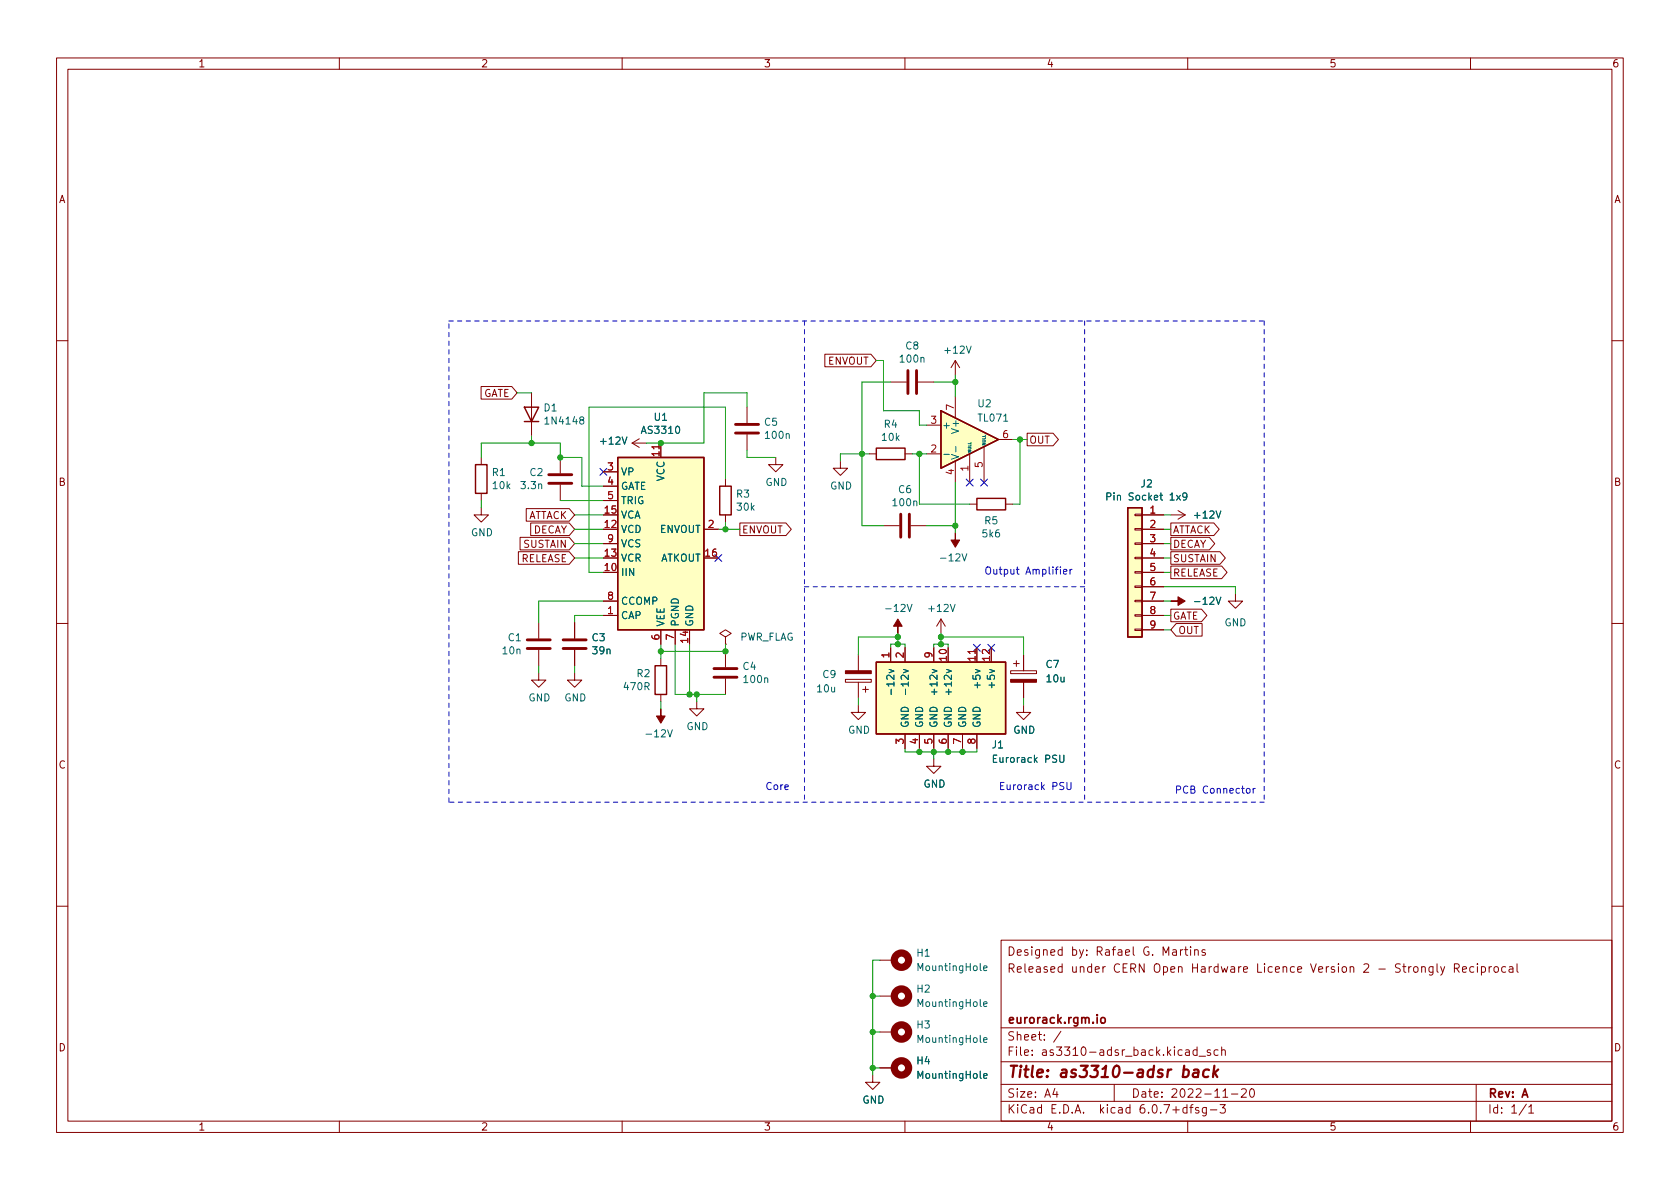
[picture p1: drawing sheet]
<svg xmlns="http://www.w3.org/2000/svg" width="297mm" height="210mm" viewBox="0 0 297 210" stroke-linecap="round" stroke-linejoin="round" font-family="sans-serif">
<g fill="none" stroke="#840000" stroke-width=".18">
<path d="M10 10.2h277v190.1h-277zM12 12.2h273v186.1h-273zM60 10.2v2M110 10.2v2M160 10.2v2M210 10.2v2M260 10.2v2M10 60.2h2M85.1 68.4h5.4l.9 1.1-.9 1.1h-5.4zM94 69.5v7.6M111.8 78.4l1.2 .7M111.8 78.4h2.5"/>
<path d="M113 77.6l-1.2 .8M116.8 78.4v2.5M132.1 72v2.8M132.1 76.8v2.8M145.8 62.6h8.2l.9 1.1-.9 1.2h-8.2zM157.5 67.6h2.8M162.3 67.6h2.8M163.8 75.2h2.6M168.9 63.7l-.8 1.3M168.9 63.7v2.6M168.9 70.1v3.8M168.9 63.7l.8 1.3"/>
<path d="M174 79v6.3M176.5 77.7h2.6M181.6 76.6h4.6l.9 1.1-.9 1.1h-4.6zM285 60.2h2M85.1 89.8v1.3h1.3l-1.3 1.2-1.3-1.2h1.3M85.1 80.9v1.3M85.1 87.2v1.3M91.7 97.6h8.9l1 1.1-1 1.1h-8.9zM92 95h8.6l1 1.1-1 1.1h-8.6zM93 89.9h7.6l1 1.2-1 1.1h-7.6zM93.8 92.5h6.8l1 1.1-1 1.1h-6.8zM99.1 80.9v2.8"/>
<path d="M99.1 85.7v2.8M106.7 96.1h2.5M106.7 83.4h2.5M106.7 86h2.5M106.7 88.5h2.5M124.5 93.6h2.5M128.3 84.7v1.3M128.3 91.1v1.2M130.8 92.5h8.2l.9 1.1-.9 1.1h-8.2zM137.2 80.9v1.3h1.2l-1.2 1.2-1.3-1.2h1.3M148.6 81.5v1.3h1.3l-1.3 1.3-1.3-1.3h1.3M153.7 80.3h1.2"/>
<path d="M156.2 93h2.8M160 80.3h1.3M161 93h2.8M163.8 80.3h2.6M168.9 81.5v3.8M171.4 80.3v5M171.4 89.1h1.3M177.8 89.1h1.3M200.7 98.5h1.2v.3h-1.2zM200.7 96h1.2v.3h-1.2zM200.7 93.5h1.2v.2h-1.2zM200.7 90.9h1.2v.3h-1.2z"/>
<path d="M201.9 91.1h3.8M201.9 93.6h3.8M201.9 96.1h3.8M201.9 98.7h3.8M207 95h6.8l1 1.1-1 1.1h-6.8zM207 97.6h8.7l1 1.1-1 1.1h-8.7zM207 92.5h7.6l1 1.1-1 1.1h-7.6zM207 91.1h2.5M208.3 90.3l1.2 .8M209.5 91.1l-1.2 .7M10 110.2h2M95.2 119v1.3h1.3l-1.3 1.2-1.2-1.2h1.2"/>
<path d="M95.2 110.1v2.8M95.2 114.9v2.8M101.6 119v1.3h1.3l-1.3 1.2-1.3-1.2h1.3M101.6 110.1v2.8M101.6 114.9v2.8M106.7 106.3h2.5M106.7 108.8h2.5M116.8 111.4v2.5M116.8 116.5v1.2M119.4 111.4v2.5M128.3 112.6l1-.6-1-.6-1 .6 1 .6v1.3M128.3 113.9h.1"/>
<path d="M128.3 115.2v2.8M151.8 115.8v2.8M157.5 114.5v2.6M160 114.5v2.6M165.1 114.5v2.6M166.4 109.5l-.8 1.2M166.4 109.5v2.5M166.4 109.5l.7 1.2M172.7 114.5v2.6M178.7 118.6h4.6v.5h-4.6zM179.2 117.3h1M179.7 116.8v1.1"/>
<path d="M181 115.8v2.8M200.7 111.2h1.2v.3h-1.2zM200.7 108.7h1.2v.3h-1.2zM200.7 106.2h1.2v.2h-1.2zM200.7 103.6h1.2v.3h-1.2zM200.7 101.1h1.2v.2h-1.2zM201.9 101.2h3.8M201.9 103.8h3.8M201.9 106.3h3.8M201.9 108.8h3.8M201.9 111.4h3.8M207 107.7h5.4l1 1.1-1 1.1h-5.4z"/>
<path d="M207 100.1h9l1 1.1-1 1.1h-9zM208 110.3h4.5v2.2h-4.5l-1-1.1zM218.4 105v1.3h1.3l-1.3 1.3-1.2-1.3h1.2M285 110.2h2M116.8 122.8v1.3M123.2 124.1v1.2h1.3l-1.3 1.3-1.3-1.3h1.3M128.3 120v2.8M149.5 120.1h4.6v.5h-4.6zM151.8 124.7v1.3h1.2l-1.2 1.2-1.3-1.2h1.3M151.8 120.6v2.8M152.5 121.9h1M153 121.4v1"/>
<path d="M160 129.8v2.5M162.6 129.8v2.5M165.1 134.2v1.3h1.3l-1.3 1.3-1.3-1.3h1.3M165.1 129.8v2.5M167.6 129.8v2.5M170.2 129.8v2.5M172.7 129.8v2.5M181 124.7v1.3h1.2l-1.2 1.2-1.3-1.2h1.3M181 120.6v2.8M10 160.2h2M155.6 169.8h2.5M155.6 176.1h2.5"/>
<path d="M177 166.3h108v32h-108zM207.4 168h.5l.1 .9M208 168.3l-.5 .1a.29 .29 0 0 0-.2 .2 .29 .29 0 0 0 .2 .3h.5M208.7 167.9v1M209.1 167.9l-.2 .1-.2 .2M209.4 167.9h.6M209.6 167.4v1.3l.4 .2M210.5 167.4v.2M210.5 167.9v1M211.2 168.1l.2-.2 .4 .1 .1 .9M211.2 167.9v1M213.1 168l-.4-.1-.2 .2 .1 .3 .5 .1v.4h-.6"/>
<path d="M253.4 170.9v1.2l-.3 .3h-.4M253.4 171l-.5-.1-.3 .3v.4l.2 .3h.6M254.1 170.4v1.3l.2 .2M254.7 170.9l.4 1M255.4 170.9l-.5 1.4-.2 .1M257.1 171.2l.8-.1 .1-.2-.1-.3-.2-.2h-.6v1.5M257.5 171.2l.5 .7M258.6 171.4l.7-.1-.1-.3-.4-.1-.2 .2 .1 .8h.5M260.6 171l-.5-.1-.2 .3v.4l.1 .3h.6M261.2 170.4v.2M261.2 170.9v1M261.9 171l.5-.1 .2 .3v.4l-.1 .3h-.6"/>
<path d="M261.9 170.9v1.5M263.3 170.9v1M263.7 170.9l-.3 .1-.1 .2M264.3 171l.4-.1 .2 .3v.4l-.2 .3h-.4l-.2-.3v-.4zM266.2 171l-.4-.1-.3 .3v.4l.2 .3h.5M266.9 171h.5l.1 .9M267.5 171.3l-.5 .1a.29 .29 0 0 0-.2 .2 .29 .29 0 0 0 .2 .3h.5M268.2 170.4v1.3l.2 .2M285 160.2h2M60 198.3v2M110 198.3v2M154.3 190.1v1.3h1.3l-1.3 1.3-1.3-1.3h1.3"/>
<path d="M155.6 182.5h2.5M155.6 188.8h2.5M160 198.3v2M177 194.8h108M177 191.8h108M177 187.8h108M177 181.8h108M186.5 192.5l-.4 1h1M186.9 193v1M187.6 182.4l-1.3 1.9M197 191.8v3M209.6 185.7h.6l.1 .9"/>
<path d="M209.9 195.9l-.5-.1-.3 .3v.4l.2 .3h.6M209.9 195.3v1.5M210 198.3v2M210.3 186l-.5 .1a.29 .29 0 0 0-.2 .2 .29 .29 0 0 0 .2 .3h.5M210.4 195.8h.5M210.9 195.3l-.3 .2v1.3M211.6 185.7l-.4-.1-.3 .3v.4l.2 .3h.5M211.6 185.1v1.5M211.9 195.9l-.3-.1-.2 .2v.3l.5 .1v.4h-.5M212 186.8h1.1M213.3 195.8v1.2l-.3 .3h-.4M213.3 195.9l-.4-.1-.3 .3v.4l.1 .3h.6"/>
<path d="M214 185.7l-.4-.1-.2 .2 .1 .3 .5 .1v.4h-.6M214 196.3h1.1M215.4 185.7l-.5-.1-.3 .3v.4l.2 .3h.6M215.7 195.3h.9l-.5 .6 .5 .1v.7l-.2 .1h-.5l-.2-.1M216 185.8l.2-.2 .4 .1v.9M216 185.1v1.5M216.2 194h.9M217.7 193.5h1.2M219.5 192.7l.6-.2 .2 .2 .1 .3-1 1h1M221.1 192.7l.2-.2a.81 .81 0 0 1 .6 .7 .81 .81 0 0 1-.3 .8h-.2a.81 .81 0 0 1-.3-1.3zM260 198.3v2M261 191.8v6.5"/>
<path d="M269.9 195.3l-1.3 1.9M270.3 195.8l.4-.5v1.5M270.3 196.8h.9"/>
</g>
<path d="M209.3 189.2l.2-.1 .5 .1 .2 .3-.1 .6a.66 .66 0 0 1-1 .3M211.1 189.2l.2-.1 .6 .1-.1 1.3M211.9 189.6l-.7 .1a.4 .4 0 0 0-.3 .3 .4 .4 0 0 0 .2 .5l.7-.1M213.8 189.2a.66 .66 0 0 0-1 .3l-.1 .6 .2 .3 .1 .1 .6-.1M214.7 188.5l-.2 2M214.8 189.7l.4 .8M215.4 189.1l-.9 .8" fill="none" stroke="#840000" stroke-width=".4"/>
<path d="M194.7 180.1l.2-.2 .4 .2 .1 .5-.1 .3h-.4l-.2-.1z" fill="none" stroke="#840000" stroke-width=".3"/>
<path d="M92.7 72h2.5l-1.2 2.5zM92.7 74.5h2.5M154.9 79.2h5.1v2.1h-5.1zM166.4 72.6l10.1 5.1-10.1 5.1zM84.1 82.2h2v5h-2zM109.2 80.9h15.3v30.5h-15.3zM127.3 86h2v5.1h-2zM172.7 88.1h5.1v2.1h-5.1zM199.4 89.8h2.5v22.8h-2.5zM115.8 117.7h2.1v5.1h-2.1zM154.9 117.1h22.9v12.7h-22.9z" fill="none" stroke="#840000" stroke-width=".25"/>
<g fill="none" stroke="#840000" stroke-width=".51">
<path d="M130 75.1h4.1M130 76.6h4.1M160.5 65.5v4.1M162.1 65.5v4.1M97 85.5h4.1M97 83.9h4.1M159.3 90.9v4.1M160.8 90.9v4.1M93.2 114.7h4.1M93.2 113.2h4.1M99.6 114.7h4M99.6 113.2h4"/>
<path d="M126.2 118.2h4.1M126.2 119.8h4.1"/>
</g>
<g fill="#ffffc2" stroke="#ffffc2" stroke-width=".18">
<path d="M154.9 117.1h22.9v12.7h-22.9z"/>
<path d="M199.4 89.8h2.5v22.8h-2.5z"/>
<path d="M109.2 80.9h15.3v30.5h-15.3z"/>
<path d="M166.4 72.6l10.1 5.1-10.1 5.1z"/>
</g>
<g fill="none" stroke="#006464" stroke-width=".18">
<path d="M169 79v.9M166.9 80.3h.9M168.2 80.4l1.3 .4-1.3 .4M195.7 87.8h.6l.1-.2v-.3l-.7-.1v1.2M209.8 87.7l-.2 .2h-.4l-.1-.2 .1-.5h.4l.2 .1a.84 .84 0 0 1-.3 1.1h-.3M157.6 121.9v.9M160.1 121.9v.9M165.2 121.9v.9M167.7 121.9v.9M187.4 133.5v1.1l.2 .2 .4-.1 .1-.1v-1.1M173.9 171.2l.6-.1v-.2l-.4-.1-.2 .2 .1 .6h.5M173.9 177.6l.6-.2v-.2l-.4-.1-.2 .2 .1 .6h.5"/>
<path d="M173.9 183.9l.6-.1v-.2l-.4-.1-.2 .2 .1 .6h.5M173.9 190.3l.6-.2v-.2l-.4-.1-.2 .2 .1 .6h.5"/>
</g>
<g fill="#840000" stroke="#840000" stroke-width=".18">
<path d="M207 106.3h1.3v-.8l1.2 .8-1.2 .8v-.8z"/>
<path d="M116.8 125.3v1.3h.8l-.8 1.3-.7-1.3h.7z"/>
<path d="M158.7 109.5l.8 1.2h-.8v1.3v-1.3h-.7z"/>
<path d="M168.9 94.2v1.3h.8l-.8 1.3-.8-1.3h.8z"/>
<path d="M149.5 118.6h4.6v.5h-4.6z"/>
<path d="M178.7 120.1h4.6v.5h-4.6z"/>
</g>
<g fill="none" stroke="#840000" stroke-width="1.3">
<circle cx="159.4" cy="169.8" r="1.27"/>
<circle cx="159.4" cy="176.1" r="1.27"/>
<circle cx="159.4" cy="188.8" r="1.27"/>
<circle cx="159.4" cy="182.5" r="1.27"/>
</g>
<path d="M187.5 100.3v.1M187.5 100.7v.8M188 101.1l.6-.1v-.3h-.4l-.2 .2 .1 .6h.5M189.2 100.7v.8M189.5 100.7l-.3 .2M188.6 138.4v1l.3 .2h.2l.3-.2v-1M220.5 139.5l.3-.1 .2 .3v.3l-.2 .3-.3-.1-.1-.2zM221.6 139.4v.9M221.9 139.4l-.3 .3" fill="none" stroke="#0000c2" stroke-width=".18"/>
<path d="M79.4 56.8h144.1M142.2 56.8v85.1M191.8 56.8v85.1M223.5 56.8v85.1M142.2 103.8h49.6M79.4 141.9v-85.1M223.5 141.9h-144.1" fill="none" stroke="#0000c2" stroke-width=".18" stroke-dasharray=".8 .8"/>
<g fill="none" stroke="#009600" stroke-width=".18">
<path d="M91.4 69.5h2.6M94 77.1v1.3M132.1 72v-2.5h-7.6v8.9h-10.2M132.1 79.6v1.3h5.1M154.9 63.7h1.3v8.9h6.4v2.6h1.2M157.5 67.6h-5.1v25.4h3.8M165.1 67.6h3.8M168.9 66.3v3.8M179.1 77.7h2.5M180.3 77.7v11.4h-1.2M85.1 80.9v-2.5h14v2.5h3.8v5.1h3.8M85.1 88.5v1.3"/>
<path d="M99.1 88.5h7.6M101.6 93.6h5.1M101.6 91.1h5.1M101.6 96.1h5.1M101.6 98.7h5.1M127 93.6h3.8M128.3 84.7v-12.7h-24.2v29.2h2.6M128.3 92.3v1.3M153.7 80.3h-5.1v1.2M161.3 80.3h2.5M162.6 80.3v8.8h8.8M163.8 93h5.1"/>
<path d="M168.9 85.3v8.9M205.7 93.6h1.3M205.7 91.1h1.3M205.7 96.1h1.3M205.7 98.7h1.3M95.2 117.7v1.3M101.6 117.7v1.3M106.7 106.3h-11.5v3.8M106.7 108.8h-5.1v1.3M116.8 113.9v2.6M119.4 113.9v8.9h8.9M121.9 113.9v8.9"/>
<path d="M128.3 113.9v1.3h-11.5M157.5 114.5v-.6h2.5v.6M158.7 112.6h-6.9v3.2M158.7 112v1.9M165.1 114.5v-.6h2.5v.6M166.4 112.6h14.6v3.2M166.4 112v1.9M205.7 108.8h1.3M205.7 103.8h12.7v1.2M205.7 101.2h1.3M205.7 106.3h1.3M205.7 111.4h1.3"/>
<path d="M116.8 124.1v1.2M123.2 122.8v1.3M151.8 123.4v1.3M160 132.3v.7h12.7v-.7M162.6 132.3v.7M165.1 132.3v1.9M167.6 132.3v.7M170.2 132.3v.7M181 123.4v1.3M154.3 176.1h1.3M155.6 169.8h-1.3v20.3M154.3 188.8h1.3"/>
<path d="M154.3 182.5h1.3"/>
</g>
<path d="M106.1 82.8l1.2 1.2M107.3 82.8l-1.2 1.2M126.4 98.1l1.2 1.2M127.6 98.1l-1.2 1.2M170.8 84.7l1.3 1.2M172.1 84.7l-1.3 1.2M173.4 84.7l1.2 1.2M174.6 84.7l-1.2 1.2M172.1 113.9l1.2 1.3M173.3 113.9l-1.2 1.3M174.7 113.9l1.2 1.3M175.9 113.9l-1.2 1.3" fill="none" stroke="#000084" stroke-width=".18"/>
<g fill="#009600" stroke="#009600" stroke-width=".18">
<circle cx="180.3" cy="77.7" r=".46"/>
<circle cx="168.9" cy="93" r=".46"/>
<circle cx="168.9" cy="67.6" r=".46"/>
<circle cx="162.6" cy="80.3" r=".46"/>
<circle cx="166.4" cy="112.6" r=".46"/>
<circle cx="152.4" cy="80.3" r=".46"/>
<circle cx="167.6" cy="133" r=".46"/>
<circle cx="165.1" cy="133" r=".46"/>
<circle cx="170.2" cy="133" r=".46"/>
<circle cx="162.6" cy="133" r=".46"/>
<circle cx="128.3" cy="115.2" r=".46"/>
<circle cx="154.3" cy="188.8" r=".46"/>
<circle cx="154.3" cy="182.5" r=".46"/>
<circle cx="154.3" cy="176.1" r=".46"/>
<circle cx="116.8" cy="115.2" r=".46"/>
<circle cx="116.8" cy="78.4" r=".46"/>
<circle cx="128.3" cy="93.6" r=".46"/>
<circle cx="158.7" cy="112.6" r=".46"/>
<circle cx="158.7" cy="113.9" r=".46"/>
<circle cx="166.4" cy="113.9" r=".46"/>
<circle cx="94" cy="78.4" r=".46"/>
<circle cx="99.1" cy="80.9" r=".46"/>
<circle cx="121.9" cy="122.8" r=".46"/>
<circle cx="123.2" cy="122.8" r=".46"/>
</g>
<text font-size="2.8" fill="#840000" x="178" y="190.6">Title: as3310-adsr back</text>
<g font-size="2.1" fill="#840000">
<text x="178" y="172">Released under CERN Open Hardware Licence Version 2 - Strongly Reciprocal</text>
<text x="178" y="169">Designed by: Rafael G. Martins</text>
<text x="178" y="184">Sheet: /</text>
<text x="178" y="181">eurorack.rgm.io</text>
<text x="178" y="186.7">File: as3310-adsr_back.kicad_sch</text>
<text x="178" y="196.9">KiCad E.D.A. kicad 6.0.7+dfsg-3</text>
<text x="178" y="194.1">Size: A4</text>
<text x="200" y="194.1">Date: 2022-11-20</text>
<text x="263" y="194.1">Rev: A</text>
<text x="263" y="196.9">Id: 1/1</text>
</g>
<g font-size="1.8" fill="#840000">
<text x="35" y="11.9">1</text>
<text x="85" y="11.9">2</text>
<text x="135" y="11.9">3</text>
<text x="185" y="11.9">4</text>
<text x="235" y="11.9">5</text>
<text x="285" y="11.9">6</text>
<text x="10.3" y="35.9">A</text>
<text x="285.3" y="35.9">A</text>
<text x="146.3" y="64.5">ENVOUT</text>
<text x="85.3" y="70.2">GATE</text>
<text x="181.9" y="78.4">OUT</text>
<text x="10.3" y="85.9">B</text>
<text x="285.3" y="85.9">B</text>
<text x="93.1" y="91.8">ATTACK</text>
<text x="94.1" y="94.3">DECAY</text>
<text x="131.1" y="94.3">ENVOUT</text>
<text x="207.3" y="94.3">ATTACK</text>
<text x="92" y="99.4">RELEASE</text>
<text x="92.6" y="96.9">SUSTAIN</text>
<text x="207.3" y="96.9">DECAY</text>
<text x="207.3" y="99.4">SUSTAIN</text>
<text x="207.3" y="101.9">RELEASE</text>
<text x="207.3" y="109.6">GATE</text>
<text x="208.3" y="112.1">OUT</text>
<text x="10.3" y="135.9">C</text>
<text x="285.3" y="135.9">C</text>
<text x="10.3" y="185.9">D</text>
<text x="285.3" y="185.9">D</text>
<text x="35" y="199.9">1</text>
<text x="85" y="199.9">2</text>
<text x="135" y="199.9">3</text>
<text x="185" y="199.9">4</text>
<text x="235" y="199.9">5</text>
<text x="285" y="199.9">6</text>
</g>
<g font-size="1.8" fill="#006464">
<text x="159.3" y="64.1">100n</text>
<text x="160.2" y="61.8">C8</text>
<text x="167.2" y="62.5">+12V</text>
<text x="96.2" y="72.7">D1</text>
<text x="96.7" y="75.1">1N4148</text>
<text x="113.6" y="76.7">AS3310</text>
<text x="115.7" y="74.4">U1</text>
<text x="135.2" y="75.3">C5</text>
<text x="135.5" y="77.6">100n</text>
<text x="156" y="77.9">10k</text>
<text x="156.3" y="75.6">R4</text>
<text x="166.5" y="75.8">+</text>
<text x="169.5" y="76.2" transform="rotate(-90 169.5 76.2)">V+</text>
<text x="172.9" y="72">U2</text>
<text x="173.1" y="74.5">TL071</text>
<text x="106.3" y="78.6">+12V</text>
<text x="87.1" y="84.2">R1</text>
<text x="87.2" y="86.5">10k</text>
<text x="92.2" y="86.5">3.3n</text>
<text x="93.7" y="84.2">C2</text>
<text x="109.7" y="84.1">VP</text>
<text x="109.7" y="86.6">GATE</text>
<text x="109.7" y="89.1">TRIG</text>
<text x="117.5" y="85.1" transform="rotate(-90 117.5 85.1)">VCC</text>
<text x="130.2" y="88">R3</text>
<text x="135.3" y="85.9">GND</text>
<text x="146.8" y="86.6">GND</text>
<text x="158" y="89.5">100n</text>
<text x="158.9" y="87.2">C6</text>
<text x="196.5" y="88.5">Pin Socket 1x9</text>
<text x="201.8" y="86.2">J2</text>
<text x="83.3" y="94.8">GND</text>
<text x="109.7" y="94.2">VCD</text>
<text x="109.7" y="91.7">VCA</text>
<text x="116.6" y="94.2">ENVOUT</text>
<text x="130.4" y="90.3">30k</text>
<text x="173.8" y="95">5k6</text>
<text x="174.1" y="92.7">R5</text>
<text x="211.3" y="91.7">+12V</text>
<text x="109.7" y="101.8">IIN</text>
<text x="109.7" y="99.3">VCR</text>
<text x="109.7" y="96.8">VCS</text>
<text x="116.6" y="99.3">ATKOUT</text>
<text x="166.7" y="99.3">-12V</text>
<text x="109.7" y="106.9">CCOMP</text>
<text x="211.6" y="106.9">-12V</text>
<text x="89.9" y="113.4">C1</text>
<text x="104.7" y="113.4">C3</text>
<text x="109.7" y="109.5">CAP</text>
<text x="117.5" y="110.9" transform="rotate(-90 117.5 110.9)">VEE</text>
<text x="120" y="110.9" transform="rotate(-90 120 110.9)">PGND</text>
<text x="122.6" y="110.9" transform="rotate(-90 122.6 110.9)">GND</text>
<text x="130.6" y="113.3">PWR_FLAG</text>
<text x="157" y="108.2">-12V</text>
<text x="164.4" y="108.2">+12V</text>
<text x="216.5" y="110.7">GND</text>
<text x="88.9" y="115.7">10n</text>
<text x="104.9" y="115.7">39n</text>
<text x="112.6" y="119.7">R2</text>
<text x="131.4" y="118.5">C4</text>
<text x="145.5" y="119.9">C9</text>
<text x="185" y="118.1">C7</text>
<text x="93.4" y="124">GND</text>
<text x="99.8" y="124">GND</text>
<text x="110.4" y="122">470R</text>
<text x="131.6" y="120.8">100n</text>
<text x="144.6" y="122.4">10u</text>
<text x="158.1" y="121.6" transform="rotate(-90 158.1 121.6)">-12v</text>
<text x="160.7" y="121.6" transform="rotate(-90 160.7 121.6)">-12v</text>
<text x="165.7" y="122.1" transform="rotate(-90 165.7 122.1)">+12v</text>
<text x="168.3" y="122.1" transform="rotate(-90 168.3 122.1)">+12v</text>
<text x="173.4" y="121.1" transform="rotate(-90 173.4 121.1)">+5v</text>
<text x="175.9" y="121.1" transform="rotate(-90 175.9 121.1)">+5v</text>
<text x="185.1" y="120.6">10u</text>
<text x="114.6" y="130.4">-12V</text>
<text x="121.4" y="129.1">GND</text>
<text x="149.9" y="129.7">GND</text>
<text x="160.7" y="128.8" transform="rotate(-90 160.7 128.8)">GND</text>
<text x="163.2" y="128.8" transform="rotate(-90 163.2 128.8)">GND</text>
<text x="165.7" y="128.8" transform="rotate(-90 165.7 128.8)">GND</text>
<text x="168.3" y="128.8" transform="rotate(-90 168.3 128.8)">GND</text>
<text x="170.8" y="128.8" transform="rotate(-90 170.8 128.8)">GND</text>
<text x="173.4" y="128.8" transform="rotate(-90 173.4 128.8)">GND</text>
<text x="179.1" y="129.7">GND</text>
<text x="175.4" y="132.3">J1</text>
<text x="176" y="134.9">Eurorack PSU</text>
<text x="163.3" y="139.3">GND</text>
<text x="162.1" y="169.2">H1</text>
<text x="162.5" y="171.7">MountingHole</text>
<text x="162.1" y="175.5">H2</text>
<text x="162.5" y="178">MountingHole</text>
<text x="162.1" y="181.9">H3</text>
<text x="162.5" y="184.4">MountingHole</text>
<text x="162.1" y="188.2">H4</text>
<text x="162.5" y="190.7">MountingHole</text>
<text x="152.5" y="195.1">GND</text>
</g>
<g font-size="1.8" fill="#a90000">
<text x="164.6" y="74.9">3</text>
<text x="168.7" y="72.5" transform="rotate(-90 168.7 72.5)">7</text>
<text x="177.3" y="77.5">6</text>
<text x="107.5" y="83.2">3</text>
<text x="116.6" y="80.6" transform="rotate(-90 116.6 80.6)">11</text>
<text x="164.6" y="80">2</text>
<text x="168.7" y="83.9" transform="rotate(-90 168.7 83.9)">4</text>
<text x="171.2" y="83.3" transform="rotate(-90 171.2 83.3)">1</text>
<text x="173.7" y="82.7" transform="rotate(-90 173.7 82.7)">5</text>
<text x="107.5" y="85.7">4</text>
<text x="107.5" y="88.3">5</text>
<text x="107" y="93.3">12</text>
<text x="107" y="90.8">15</text>
<text x="107.5" y="95.9">9</text>
<text x="125.2" y="93.3">2</text>
<text x="203.3" y="90.8">1</text>
<text x="203.3" y="93.3">2</text>
<text x="203.3" y="95.9">3</text>
<text x="107" y="101">10</text>
<text x="107" y="98.4">13</text>
<text x="124.7" y="98.4">16</text>
<text x="203.3" y="98.4">4</text>
<text x="203.3" y="101">5</text>
<text x="107.5" y="106">8</text>
<text x="203.3" y="103.5">6</text>
<text x="203.3" y="106">7</text>
<text x="107.5" y="108.6">1</text>
<text x="116.6" y="113.1" transform="rotate(-90 116.6 113.1)">6</text>
<text x="119.1" y="113.1" transform="rotate(-90 119.1 113.1)">7</text>
<text x="121.7" y="113.6" transform="rotate(-90 121.7 113.6)">14</text>
<text x="203.3" y="108.6">8</text>
<text x="203.3" y="111.1">9</text>
<text x="157.2" y="116.3" transform="rotate(-90 157.2 116.3)">1</text>
<text x="159.8" y="116.3" transform="rotate(-90 159.8 116.3)">2</text>
<text x="164.8" y="116.3" transform="rotate(-90 164.8 116.3)">9</text>
<text x="167.4" y="116.8" transform="rotate(-90 167.4 116.8)">10</text>
<text x="172.5" y="116.8" transform="rotate(-90 172.5 116.8)">11</text>
<text x="175" y="116.8" transform="rotate(-90 175 116.8)">12</text>
<text x="159.8" y="131.6" transform="rotate(-90 159.8 131.6)">3</text>
<text x="162.3" y="131.6" transform="rotate(-90 162.3 131.6)">4</text>
<text x="164.8" y="131.6" transform="rotate(-90 164.8 131.6)">5</text>
<text x="167.4" y="131.6" transform="rotate(-90 167.4 131.6)">6</text>
<text x="169.9" y="131.6" transform="rotate(-90 169.9 131.6)">7</text>
<text x="172.5" y="131.6" transform="rotate(-90 172.5 131.6)">8</text>
</g>
<g font-size="1.8" fill="#0000c2">
<text x="174" y="101.6">Output Amplifier</text>
<text x="135.3" y="139.7">Core</text>
<text x="176.5" y="139.7">Eurorack PSU</text>
<text x="207.6" y="140.3">PCB Connector</text>
</g>
<g font-size=".7" fill="#006464">
<text x="171.7" y="80.1" transform="rotate(-90 171.7 80.1)">NULL</text>
<text x="174.2" y="78.9" transform="rotate(-90 174.2 78.9)">NULL</text>
</g>
</svg>
